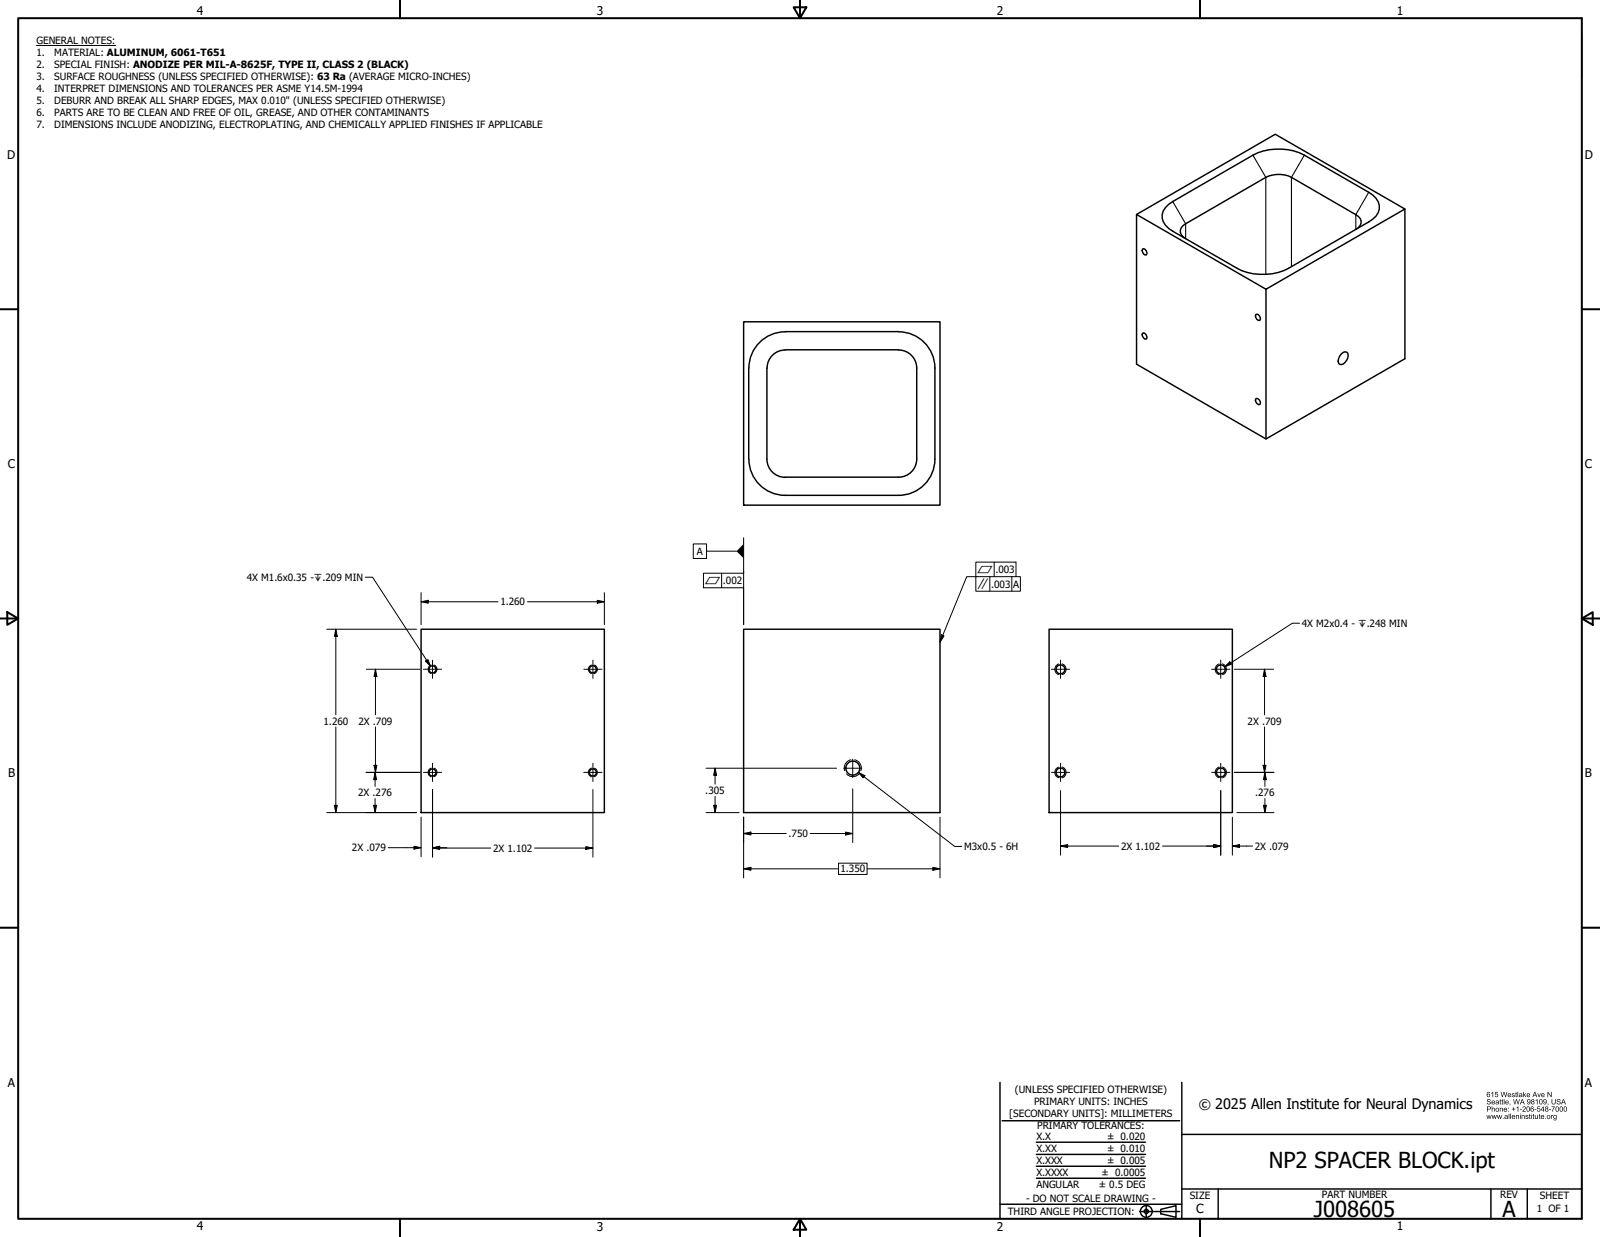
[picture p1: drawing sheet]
<svg xmlns="http://www.w3.org/2000/svg" width="559mm" height="432mm" viewBox="0 0 559 432" stroke-linecap="round" stroke-linejoin="round" font-family="sans-serif">
<!-- layer: Hidden Narrow (ANSI) -->
<g fill="none" stroke="#000" stroke-width=".35">
<path d="M150.6 232.2a1.58 1.58 0 0 0-1.1 1.4 1.58 1.58 0 0 0 1.1 1.5M151.6 232.2a1.57 1.57 0 0 1 1.1 1.4 1.57 1.57 0 0 1-1.1 1.5M206.6 232.2a1.55 1.55 0 0 0-1.2 1.4 1.55 1.55 0 0 0 1.2 1.5M207.5 232.2a1.55 1.55 0 0 1 1.2 1.4 1.55 1.55 0 0 1-1.2 1.5M369.8 231.8a1.96 1.96 0 0 0-1.4 1.8 1.96 1.96 0 0 0 1.4 1.9M371 231.7a2 2 0 0 1 1.4 1.9 2 2 0 0 1-1.4 1.9M425.8 231.8a1.96 1.96 0 0 0-1.4 1.8 1.96 1.96 0 0 0 1.4 1.9M427 231.7a2 2 0 0 1 1.4 1.9 2 2 0 0 1-1.4 1.9M150.6 268.1a1.62 1.62 0 0 0-1.1 1.5 1.62 1.62 0 0 0 1.1 1.5M151.6 268.2a1.53 1.53 0 0 1 1.1 1.4 1.53 1.53 0 0 1-1.1 1.5M206.6 268.1a1.59 1.59 0 0 0-1.2 1.5 1.59 1.59 0 0 0 1.2 1.5M207.5 268.2a1.5 1.5 0 0 1 1.2 1.4 1.5 1.5 0 0 1-1.2 1.5"/>
<path d="M295.7 270.1a2.87 2.87 0 0 0 4.3 0M297.2 265.2a2.85 2.85 0 0 0-2.2 3.8M298.4 265.2a2.85 2.85 0 0 1 2.2 3.8M369.8 267.8a1.92 1.92 0 0 0-1.4 1.8 1.92 1.92 0 0 0 1.4 1.9M371 267.7a2 2 0 0 1 1.4 1.9 2 2 0 0 1-1.4 1.9M425.8 267.8a1.92 1.92 0 0 0-1.4 1.8 1.92 1.92 0 0 0 1.4 1.9M427 267.7a2 2 0 0 1 1.4 1.9 2 2 0 0 1-1.4 1.9"/>
</g>
<!-- layer: Visible (ANSI) -->
<g fill="none" stroke="#000" stroke-width=".51">
<path d="M396.9 74.9l48.5-28 45.3 26.1-48.5 28zM408.2 71.3l29.4-17.1a20 20 0 0 1 17.9 0l22.5 12.9a5.4 5.4 0 0 1 2.6 8.3l-2.6 2.1-28 16.2a20 20 0 0 1-17.9 0l-22.5-13a5.5 5.5 0 0 1-3.3-7.1zM490.7 73v52.2l-48.5 28-45.3-26.1v-52.2M399 86.9a1.34 1.34 0 0 1 1.3 .7 1.34 1.34 0 0 1 0 1.4 1.51 1.51 0 0 1-1.3-2.1zM473.5 80.1a2.7 2.7 0 0 0 1.9-2.6 2.7 2.7 0 0 0-1.9-2.6l-22.5-13a10.1 10.1 0 0 0-8.9 0l-28 16.2a2.75 2.75 0 0 0-1.9 2.6 2.75 2.75 0 0 0 1.9 2.6M259.7 112.3h68.6v64h-68.6zM274.2 115.8h39.6M274.2 115.8a12.7 12.7 0 0 0-12.6 12.7M313.8 115.8a12.7 12.7 0 0 1 12.7 12.7M399 116.3a1.31 1.31 0 0 1 1.3 .6 1.31 1.31 0 0 1 0 1.5 1.48 1.48 0 0 1-1.3-2.1zM438.6 109.8a1.35 1.35 0 0 1 1.4 .6 1.35 1.35 0 0 1-.1 1.5 1.5 1.5 0 0 1-1.3-2.1zM442.2 101v52.2"/>
<path d="M261.5 128.5v31.7M267.8 128.5v31.7a6.4 6.4 0 0 0 6.4 6.4M274.2 122.1h39.6M274.2 122.2a6.3 6.3 0 0 0-6.3 6.3M313.8 122.2a6.3 6.3 0 0 1 6.4 6.3M320.2 128.5v31.7a6.3 6.3 0 0 1-6.4 6.4M326.5 128.5v31.7a12.7 12.7 0 0 1-12.7 12.7M438.6 139.2a1.32 1.32 0 0 1 1.3 .6 1.32 1.32 0 0 1 0 1.4 1.48 1.48 0 0 1-1.3-2zM468.4 123.6l.7-.6 1.2-.1a2.4 2.4 0 0 1-.5 3.6l-.7 .6-1.2 .1a2.48 2.48 0 0 1 .5-3.6zM261.6 160.2a12.7 12.7 0 0 0 12.6 12.7M274.2 172.9h39.6M274.2 166.6h39.6"/>
<path d="M147.1 219.6h64v64.1h-64zM259.7 219.6h68.6v64.1h-68.6zM366.4 219.6h64v64.1h-64z"/>
<circle cx="151" cy="233.6" r="1.24"/>
<circle cx="207" cy="233.6" r="1.24"/>
<circle cx="370.4" cy="233.6" r="1.56"/>
<circle cx="426.4" cy="233.6" r="1.56"/>
<circle cx="151" cy="269.7" r="1.24"/>
<circle cx="207" cy="269.7" r="1.24"/>
<circle cx="297.8" cy="268.1" r="2.44"/>
<circle cx="370.4" cy="269.7" r="1.56"/>
<circle cx="426.4" cy="269.7" r="1.56"/>
</g>
<!-- layer: Visible Narrow (ANSI) -->
<path d="M437.6 54.2l4.5 7.7v33.9M455.5 54.2l-4.5 7.7v31.1M409.6 70.4l4.5 7.7v5.2M478 67.1l-4.5 7.8v5.2" fill="none" stroke="#000" stroke-width=".38"/>
<!-- layer: Border (ANSI) -->
<g fill="none" stroke="#000" stroke-width=".7">
<path d="M139.7 0v6.3M279.4 0v6.3M419.1 0v6.3M6.4 6.3h546v419.1h-546zM277.2 2.5h4.4l-2.2 3.8zM0 107.9h6.3M552.4 107.9h6.4M0 215.9h6.3M2.5 213.7l3.8 2.2-3.8 2.2zM552.4 215.9h6.4M552.5 215.9l3.8-2.2v4.4zM0 323.8h6.3"/>
<path d="M552.4 323.8h6.4M139.7 425.4v6.4M279.4 425.4v6.4M279.4 425.4l2.2 3.9h-4.4zM419.1 425.4v6.4"/>
</g>
<!-- layer: Title (ANSI) -->
<g fill="none" stroke="#000" stroke-width=".51">
<path d="M349.2 377.8v47.6M412.7 377.8v47.6M350 391.2h62M361.9 398.7h38.1M412.7 396h139.7M361.9 403h38.1M361.9 411.3h38.1M361.9 407.1h38.1M412.7 415h139.7M425.4 415v10.4M520.7 415v10.4M533.4 415v10.4"/>
<path d="M349.2 420.4h63.5M398 422.9h14M400.3 420.6v4.6M405.4 422.1l5.3-1.2v4l-5.3-1.2z"/>
<circle cx="400.3" cy="422.9" r="2.06"/>
<circle cx="400.3" cy="422.9" r=".73"/>
</g>
<!-- layer: Symbol (ANSI) -->
<g fill="none" stroke="#000" stroke-width=".35">
<path d="M12.7 15.9h27.7M552.4 11.5v15.4M242.1 189.9h4.7v5h-4.7zM246.8 192.4h10.4M259.7 187.7v12.4M347.2 196.2v5.1M127.6 201.5h2.5l20.3 31.1M245.7 200.1h14v5.1h-14zM252 200.1v5.1M259.7 205.2v12.9M345.7 201.3v5.1M353.4 201.3v5.1"/>
<path d="M354.8 201.3v-5.1h-14v10.2h15.6v-5.1h-18.8l-9.3 22.9M453.9 217.6h-2.5l-23.7 15.2M148.6 230.8l.9-.5 .9 2.3zM328.8 221.6l.9 .4-1.4 2.2zM427.7 232.8l1.8-1.8 .6 .8zM299.8 269.6l33.6 25.9h2.5M299.8 269.6l2.3 1.2-.7 .7z"/>
</g>
<!-- layer: Center Mark (ANSI) -->
<g fill="none" stroke="#000" stroke-width=".35">
<path d="M147.9 233.6h6.3M151.1 230.4v6.4M203.9 233.6h6.3M207.1 230.4v6.4M367.2 233.6h6.4M370.4 230.4v6.4M423.2 233.6h6.3M426.3 230.4v6.4M147.9 269.6h6.3M151.1 266.4v6.4M203.9 269.6h6.3M207.1 266.4v6.4"/>
<path d="M294.6 268.2h6.4M297.8 265v6.3M367.2 269.6h6.4M370.4 266.4v6.4M423.2 269.6h6.3M426.3 266.4v6.4"/>
</g>
<!-- layer: Dimension (ANSI) -->
<g fill="none" stroke="#000" stroke-width=".35">
<path d="M114.1 219.6h31.4M117.3 219.6v29.9M117.3 219.6l.5 2.5h-1zM147.1 210.1l2.4-.6v1.1zM147.1 210.1h26.8M147.1 206.9v11.2M184.2 210.1h26.9M208.6 209.6l2.5 .5-2.5 .5zM211.1 206.9v11.2M128 233.6h18.7M131.1 233.6v15.9M131.1 233.6l.5 2.6h-1z"/>
<path d="M431.1 233.6h13.7M441.6 233.6l.6 2.6h-1.1zM441.6 233.6v15.9M117.3 253.7v30M131.1 253.7v15.9M441.6 253.7v15.9M127.8 269.6h18.9M130.6 267.1h1l-.5 2.5zM131 269.6v4.9M131 278.8v4.9M131 269.6l.5 2.6h-1zM151.1 275.6v23.6"/>
<path d="M207.1 275.6v23.6M246.6 268.2h45.6M249.7 268.2v5.5M249.7 278v5.7M249.7 268.2l.6 2.4h-1.1zM297.8 275.3v18.8M370.4 276v22.5M426.3 276v22.5M431.1 269.6h13.8M441.1 267.1h1.1l-.6 2.5zM441.8 269.6l.5 2.6h-1zM441.8 269.6v4.9"/>
<path d="M441.8 278.8v4.9M114.1 283.7h31.4M116.8 281.1h1l-.5 2.6zM130.5 281.1h1l-.5 2.6zM135.6 295.9h11.5M144.6 295.4l2.5 .5-2.5 .5zM147.1 285.2v13.9M151.1 295.9l2.4-.5v1zM151.1 296l2.4-.5v1zM151.1 295.9h5M151.1 296h20.3M186.7 296h20.4"/>
<path d="M204.6 295.5l2.5 .5-2.5 .5zM246.6 283.7h11.5M249.2 281.1h1.1l-.6 2.6zM259.7 285.2v21.3M259.7 291l2.6-.6v1.1zM259.7 291h14.9M283 291h14.8M295.3 290.4l2.5 .6-2.5 .5zM328.3 285.2v21.3M370.4 295.3l2.5-.5v1zM370.4 295.3h20.3M406 295.3h20.3"/>
<path d="M423.9 294.8l2.4 .5-2.4 .5zM430.4 285.2v13.3M430.4 295.3l2.5-.5v1zM430.4 295.3h7.1M432 283.7h12.9M441.3 281.1h1l-.5 2.6zM259.7 303.3l2.6-.5v1zM259.7 303.3h33.2M292.9 301.3h9.9v3.9h-9.9zM302.8 303.3h25.5M325.8 302.8l2.5 .5-2.5 .5z"/>
</g>
<g fill="#000">
<path d="M147.1 210.1l2.4-.6v1.1z" fill-rule="evenodd"/>
<path d="M208.6 209.6l2.5 .5-2.5 .5z" fill-rule="evenodd"/>
<path d="M117.3 219.6l.5 2.5h-1z" fill-rule="evenodd"/>
<path d="M131.1 233.6l.5 2.6h-1z" fill-rule="evenodd"/>
<path d="M441.6 233.6l.6 2.6h-1.1z" fill-rule="evenodd"/>
<path d="M130.6 267.1h1l-.5 2.5z" fill-rule="evenodd"/>
<path d="M131 269.6l.5 2.6h-1z" fill-rule="evenodd"/>
<path d="M249.7 268.2l.6 2.4h-1.1z" fill-rule="evenodd"/>
<path d="M441.1 267.1h1.1l-.6 2.5z" fill-rule="evenodd"/>
<path d="M441.8 269.6l.5 2.6h-1z" fill-rule="evenodd"/>
<path d="M116.8 281.1h1l-.5 2.6z" fill-rule="evenodd"/>
<path d="M130.5 281.1h1l-.5 2.6z" fill-rule="evenodd"/>
<path d="M144.6 295.4l2.5 .5-2.5 .5z" fill-rule="evenodd"/>
<path d="M151.1 295.9l2.4-.5v1z" fill-rule="evenodd"/>
<path d="M151.1 296l2.4-.5v1z" fill-rule="evenodd"/>
<path d="M204.6 295.5l2.5 .5-2.5 .5z" fill-rule="evenodd"/>
<path d="M249.2 281.1h1.1l-.6 2.6z" fill-rule="evenodd"/>
<path d="M259.7 291l2.6-.6v1.1z" fill-rule="evenodd"/>
<path d="M295.3 290.4l2.5 .6-2.5 .5z" fill-rule="evenodd"/>
<path d="M370.4 295.3l2.5-.5v1z" fill-rule="evenodd"/>
<path d="M423.9 294.8l2.4 .5-2.4 .5z" fill-rule="evenodd"/>
<path d="M423.9 294.8l2.4 .5-2.4 .5z" fill-rule="evenodd"/>
<path d="M430.4 295.3l2.5-.5v1z" fill-rule="evenodd"/>
<path d="M441.3 281.1h1l-.5 2.6z" fill-rule="evenodd"/>
<path d="M259.7 303.3l2.6-.5v1z" fill-rule="evenodd"/>
<path d="M325.8 302.8l2.5 .5-2.5 .5z" fill-rule="evenodd"/>
</g>
<!-- layer: Symbol (ANSI) -->
<g fill="#000">
<path d="M259.7 189.9v5l-2.5-2.5z" fill-rule="evenodd"/>
<path d="M148.6 230.8l.9-.5 .9 2.3z" fill-rule="evenodd"/>
<path d="M328.8 221.6l.9 .4-1.4 2.2z" fill-rule="evenodd"/>
<path d="M427.7 232.8l1.8-1.8 .6 .8z" fill-rule="evenodd"/>
<path d="M299.8 269.6l2.3 1.2-.7 .7z" fill-rule="evenodd"/>
</g>
<g fill="#000">
<path d="M540.5 381.1h.2l1 1.5v-1.5h.2v1.9h-.2l-1-1.5v1.5h-.2zM538.6 381.9l-.1 .3h.7l-.2-.4zM538.4 381.8a.62 .62 0 0 1 .8-.1 .62 .62 0 0 1 .3 .7h-1a.38 .38 0 0 0 .3 .4 .38 .38 0 0 0 .4-.3l.3 .1a.67 .67 0 0 1-1.1 .2 .67 .67 0 0 1 0-1zM536.9 381.6h.3l.3 1.1 .4-1.1h.2l-.5 1.4h-.2zM536 381.3l-.3 .9h.6zM535.9 381.1h.3l.7 1.9h-.3l-.2-.6h-.7l-.2 .6h-.3zM533.5 381.9l-.1 .3h.8l-.2-.4zM533.4 381.8a.62 .62 0 0 1 .7-.1 .62 .62 0 0 1 .3 .7h-1a.38 .38 0 0 0 .3 .4 .38 .38 0 0 0 .5-.3l.2 .1a.67 .67 0 0 1-1 .3 .67 .67 0 0 1 0-1.1zM532 381.1h.2v1.1l.8-.6-.5 .5 .6 .9h-.3l-.4-.7-.2 .7h-.2zM530.8 382.5v.3h.3l.3-.5zM530.6 381.8h1l.1 1.2-.3-.2a.49 .49 0 0 1-.6 .2 .49 .49 0 0 1-.2-.7 .49 .49 0 0 1 .6-.1l.1-.3-.8 .1zM530 381.1h.2v1.9h-.2zM529.3 381.3l.3-.1v.4h.2l-.2 .2v.9l.2 .3-.4-.2-.2-1zM528.1 381.8l.5-.2 .4 .3-.6-.1-.1 .3a.54 .54 0 0 1 .7 .4 .54 .54 0 0 1-.5 .7 .54 .54 0 0 1-.6-.6l.6 .2 .3-.2-.8-.4zM526.9 381.9l-.1 .3h.7l-.2-.4zM526.7 381.8a.61 .61 0 0 1 .8-.1 .61 .61 0 0 1 .3 .7h-1a.39 .39 0 0 0 .3 .4 .39 .39 0 0 0 .4-.3l.3 .1a.67 .67 0 0 1-1.1 .3 .67 .67 0 0 1 0-1.1zM524.1 381.1h.2l.4 1.6 .4-1.6h.3l.4 1.6 .4-1.6h.2l-.5 1.9h-.2l-.4-1.6-.5 1.6h-.2zM522.3 381.2h.9v.2h-.8l-.1 .5a.6 .6 0 0 1 .9 .3 .6 .6 0 0 1-.4 .8 .6 .6 0 0 1-.7-.5h.2a.38 .38 0 0 0 .6 .1 .38 .38 0 0 0 0-.6 .38 .38 0 0 0-.6 .1h-.2zM520.8 381.6l.7-.5v1.9h-.2v-1.5l-.5 .3zM519.5 382.4a.4 .4 0 0 0 .8 0 .4 .4 0 0 0-.8 0zM519.4 381.3l.7-.1 .3 .4h-.2a.36 .36 0 0 0-.5-.3 .36 .36 0 0 0-.2 .5l-.1 .2a.58 .58 0 0 1 1 .2 .58 .58 0 0 1-.5 .8 .58 .58 0 0 1-.7-.6z" fill-rule="evenodd"/>
<path d="M542.7 389.9a.45 .45 0 0 0 .9 0 .45 .45 0 0 0-.9 0zM542.6 389.4l1-.1v1.1a.57 .57 0 0 1-.4 .7 .57 .57 0 0 1-.7-.4l.3 .2a.39 .39 0 0 0 .5 0 .39 .39 0 0 0 .1-.5 .63 .63 0 0 1-.9-.1 .63 .63 0 0 1 .1-.9zM541.7 389.3l.2 .2 .5-.2-.4 .3-.1 1h-.2zM540.4 389.9a.5 .5 0 0 0 1 0 .5 .5 0 0 0-1 0zM540.2 389.9a.7 .7 0 0 1 1.4 0 .7 .7 0 0 1-1.4 0zM539.7 390.3h.2v.3h-.2zM538.5 389.5l-.1 .3h.7l-.2-.4zM538.3 389.4a.61 .61 0 0 1 .7-.1 .61 .61 0 0 1 .3 .7h-1a.38 .38 0 0 0 .3 .4 .38 .38 0 0 0 .5-.3l.2 .1a.67 .67 0 0 1-1 .3 .67 .67 0 0 1 0-1.1zM537.5 388.9l.2-.1v.5h.3l-.3 .1v.9l.3 .3-.5-.1-.1-1.1zM536.1 389.3h.2v.9l.3 .2 .3-.2v-.9h.2v1.3l-1-.1zM535.4 388.9l.2-.1v.5h.3l-.3 .1v.8l.3 .4-.5-.1zM534.8 389.3h.2v1.3h-.2zM534.8 388.8l.2 .2zM534.1 388.9l.3-.1v.5h.2l-.2 .1v.9l.2 .3-.4-.1zM532.9 389.4l.6-.1 .3 .3-.7-.2v.3a.54 .54 0 0 1 .7 .4 .54 .54 0 0 1-.5 .7 .54 .54 0 0 1-.6-.6l.6 .2 .3-.2-.7-.4zM531.4 389.3l1 .1 .1 1.2h-.2v-1l-.3-.2-.3 .2-.1 1h-.2zM530.9 389.3h.2v1.3h-.2zM530.9 388.8l.2 .2zM529.4 389.3l1 .1 .1 1.2h-.2v-1l-.3-.2-.3 .2v1h-.3zM528.3 389.5l-.1 .3h.7l-.2-.4zM528.1 389.4a.61 .61 0 0 1 .8-.1 .61 .61 0 0 1 .3 .7h-1a.38 .38 0 0 0 .3 .4 .38 .38 0 0 0 .4-.3l.3 .1a.67 .67 0 0 1-1 .3 .67 .67 0 0 1-.1-1.1zM527.5 388.8h.2v1.8h-.2zM526.9 388.8h.2v1.8h-.2zM525.7 390.1v.3h.4l.2-.5zM525.6 389.4h.9l.1 1.2-.2-.2a.5 .5 0 0 1-.7 .2 .5 .5 0 0 1-.2-.7 .5 .5 0 0 1 .7-.1l.1-.3-.8 .1zM524.9 390.3h.2v.3h-.2zM522.8 389.3h.2l.3 1 .3-1h.2l.3 1 .3-1h.2l-.4 1.3h-.2l-.3-1-.3 1h-.2zM521 389.3h.2l.3 1 .3-1h.2l.3 1 .3-1h.2l-.4 1.3h-.3l-.2-1-.3 1h-.2zM519.1 389.3h.3l.3 1 .2-1h.3l.2 1 .3-1h.2l-.4 1.3h-.2l-.3-1-.2 1h-.3z" fill-rule="evenodd"/>
<path d="M546 383.9l-.3 .9h.6zM545.9 383.7h.3l.7 1.8h-.3l-.2-.5h-.7l-.2 .5h-.3zM543.9 383.8a.71 .71 0 0 1 1.1 .4h-.2a.4 .4 0 0 0-.5-.4 .4 .4 0 0 0-.3 .5l.1 .1a.69 .69 0 0 1 .9 .4 .69 .69 0 0 1-.5 .9 .69 .69 0 0 1-.8-.6l.2-.2a.44 .44 0 0 0 .5 .6 .44 .44 0 0 0 .2-.7l-.1-.1a.58 .58 0 0 1-.7-.2 .58 .58 0 0 1 .1-.7zM541.9 383.7h.2v1a.49 .49 0 0 0 .5 .6 .49 .49 0 0 0 .5-.6v-1h.2v1a.72 .72 0 0 1-.7 .8 .72 .72 0 0 1-.7-.8zM540.5 385.3h.3l-.3 .6zM539.1 384.3a.4 .4 0 0 0 .8 0 .4 .4 0 0 0-.8 0zM539.1 383.8a.87 .87 0 0 1 1.2 .7 .87 .87 0 0 1-.8 1l-.5-.4 .7 .2 .2-.6a.58 .58 0 0 1-.8 0 .58 .58 0 0 1 0-.9zM537.9 384a.85 .85 0 0 0 .4 1.3l.2-.2a.64 .64 0 0 0 .1-.8 .64 .64 0 0 0-.7-.3zM537.8 383.8a.84 .84 0 0 1 1 .8 .84 .84 0 0 1-1 .8l-.2-.8zM536.3 384.1l.7-.4v1.8h-.2v-1.4l-.5 .3zM535 384.1a.3 .3 0 0 0 .6 0 .3 .3 0 0 0-.6 0zM535 385a.37 .37 0 0 0 .7 0 .37 .37 0 0 0-.7 0zM534.9 383.8a.49 .49 0 0 1 .8 0 .49 .49 0 0 1-.1 .7 .54 .54 0 0 1 .1 .8 .54 .54 0 0 1-.8 0 .54 .54 0 0 1 .2-.8l-.3-.2zM533.5 384.3a.4 .4 0 0 0 .8 0 .4 .4 0 0 0-.8 0zM533.5 383.8a.87 .87 0 0 1 1.1 .7 .87 .87 0 0 1-.7 1l-.5-.4 .7 .2 .2-.6a.58 .58 0 0 1-.9 0 .58 .58 0 0 1 .1-.9zM531.6 383.9l-.3 .9h.7zM531.5 383.7h.3l.7 1.8h-.3l-.2-.5h-.7l-.2 .5h-.3zM528.5 383.7h.2l.4 1.6 .4-1.6h.3l.4 1.6 .4-1.6h.2l-.5 1.8h-.2l-.5-1.6-.4 1.6h-.3zM527.2 385.3h.3l-.2 .6zM526.1 384.4l-.2 .3h.8l-.2-.3zM525.9 384.3a.61 .61 0 0 1 .7-.1 .61 .61 0 0 1 .3 .7h-1a.38 .38 0 0 0 .3 .4 .38 .38 0 0 0 .5-.2h.2a.66 .66 0 0 1-1 .3 .66 .66 0 0 1 0-1.1zM525.2 383.7h.2v1.8h-.2zM524.6 383.9l.2-.2v.5h.2l-.2 .2v.8l.2 .3-.4-.1-.2-1zM523.8 383.9l.3-.2v.5h.2l-.2 .2v.7l.2 .4-.4-.1zM522.6 385v.3h.3l.3-.5zM522.5 384.3h.9l.1 1.2-.2-.2a.49 .49 0 0 1-.7 .3 .49 .49 0 0 1-.2-.7 .49 .49 0 0 1 .7-.2v-.3l-.7 .2zM521.3 384.4l-.1 .3h.7l-.2-.3zM521.1 384.3a.61 .61 0 0 1 .7-.1 .61 .61 0 0 1 .3 .7h-1a.38 .38 0 0 0 .3 .4 .38 .38 0 0 0 .5-.2h.2a.66 .66 0 0 1-1 .3 .66 .66 0 0 1 0-1.1zM519.5 383.8a.72 .72 0 0 1 1.1 .4h-.2a.4 .4 0 0 0-.4-.4 .4 .4 0 0 0-.4 .5l.1 .1a.69 .69 0 0 1 .9 .4 .69 .69 0 0 1-.4 .8 .69 .69 0 0 1-.9-.4l-.1-.3h.3a.44 .44 0 0 0 .5 .6 .44 .44 0 0 0 .2-.7l-.1-.1a.58 .58 0 0 1-.7-.2 .58 .58 0 0 1 .1-.7z" fill-rule="evenodd"/>
<path d="M546.4 386.5a.86 .86 0 0 0 .4 1.4l.1-.2a.86 .86 0 0 0-.4-1.3zM546.3 386.3a.84 .84 0 0 1 1 .8 .84 .84 0 0 1-.9 .9l-.3-.9zM545 386.5a.86 .86 0 0 0 .4 1.4l.1-.2a.86 .86 0 0 0-.4-1.3zM544.9 386.3a.84 .84 0 0 1 1 .8 .84 .84 0 0 1-.9 .9l-.3-.9zM543.6 386.5a.86 .86 0 0 0 .4 1.4l.1-.2a.84 .84 0 0 0-.4-1.3zM543.5 386.3a.84 .84 0 0 1 1 .8 .84 .84 0 0 1-.9 .9l-.3-.9zM541.9 386.2h1.1l-.7 1.8h-.2l.1-.5 .6-1h-.9zM541 387.3h.7v.2h-.7zM539.9 386.7a.3 .3 0 0 0 .6 0 .3 .3 0 0 0-.6 0zM539.8 387.5a.4 .4 0 0 0 .8 0 .4 .4 0 0 0-.8 0zM539.8 386.3a.49 .49 0 0 1 .8 0 .49 .49 0 0 1-.2 .7 .55 .55 0 0 1 .2 .9 .55 .55 0 0 1-.8 0 .55 .55 0 0 1 .1-.9l-.2-.2zM538.9 386.6l-.6 .8h.6zM538.9 386.2h.2v1.2h.3l-.3 .6h-.2v-.4h-.8zM537 386.2h.9v.3h-.7l-.1 .4a.6 .6 0 0 1 .8 .3 .6 .6 0 0 1-.4 .8 .6 .6 0 0 1-.7-.4l.2-.1a.39 .39 0 0 0 .6 .2 .39 .39 0 0 0 0-.6 .39 .39 0 0 0-.6 .1h-.2zM535.9 387.3h.7v.2h-.7zM534.8 387.5a.4 .4 0 0 0 .8 0 .4 .4 0 0 0-.8 0zM534.7 386.4l.7-.2 .3 .5h-.2a.36 .36 0 0 0-.5-.3 .36 .36 0 0 0-.2 .5l-.1 .2a.58 .58 0 0 1 .9 .2 .58 .58 0 0 1-.4 .8 .58 .58 0 0 1-.7-.6zM533.5 386.5a.86 .86 0 0 0 .3 1.4l.2-.2a.85 .85 0 0 0-.4-1.3zM533.4 386.3a.84 .84 0 0 1 .9 .8 .84 .84 0 0 1-.9 .9l-.3-.9zM531.9 386.3a.63 .63 0 0 1 1 .3 .63 .63 0 0 1-.6 .9l-.3 .3h.9v.2h-1.2l.4-.6a.48 .48 0 0 0 .6-.5 .48 .48 0 0 0-.5-.5l-.5 .3zM530.8 387.3h.7v.2h-.7zM529.6 386.7l.7-.5v1.8h-.2v-1.4l-.5 .3zM528.5 386.5h.2v.5h.5v.2h-.5v.5h-.2v-.5h-.5v-.2h.5zM526.7 387.8h.2v.2h-.2zM526.7 386.7h.2v.3h-.2zM525.5 387l-.1 .2h.7l-.2-.3zM525.3 386.9a.61 .61 0 0 1 .8-.1 .61 .61 0 0 1 .2 .6h-.9a.39 .39 0 0 0 .3 .5 .39 .39 0 0 0 .4-.3h.2a.66 .66 0 0 1-1 .3 .66 .66 0 0 1 0-1zM523.8 386.7l1 .1 .1 1.2h-.3v-1l-.2-.1-.3 .2-.1 .9h-.2zM522.5 387.4a.5 .5 0 0 0 1 0 .5 .5 0 0 0-1 0zM522.3 387.4a.7 .7 0 0 1 1.4 0 .7 .7 0 0 1-1.4 0zM521 386.2h.2v.7a.47 .47 0 0 1 .6-.2 .47 .47 0 0 1 .3 .5v.8h-.3v-1l-.2-.1-.4 .2v.9h-.2zM519.6 386.4v.7h.6a.33 .33 0 0 0 .3-.5 .33 .33 0 0 0-.5-.2zM519.3 386.2h1a.55 .55 0 0 1 .4 .7 .55 .55 0 0 1-.7 .4h-.4v.7h-.3z" fill-rule="evenodd"/>
</g>
<g font-size="7.7">
<text x="443.1" y="407.6">NP2 SPACER BLOCK.ipt</text>
<text x="458.9" y="424.8">J008605</text>
<text x="524.7" y="424.7">A</text>
</g>
<text font-size="4.6" x="418.7" y="387.3">© 2025 Allen Institute for Neural Dynamics</text>
<text font-size="4.4" x="417.8" y="423.5">C</text>
<g font-size="4.2">
<text x="68.7" y="5.3">4</text>
<text x="208.4" y="5.3">3</text>
<text x="348.1" y="5.3">2</text>
<text x="487.8" y="5.3">1</text>
<text x="2.5" y="55.5">D</text>
<text x="553.5" y="55.5">D</text>
<text x="2.8" y="163.4">C</text>
<text x="553.5" y="163.4">C</text>
<text x="2.9" y="271.4">B</text>
<text x="553.5" y="271.4">B</text>
<text x="2.8" y="379.3">A</text>
<text x="553.5" y="379.3">A</text>
<text x="68.7" y="429.5">4</text>
<text x="208.4" y="429.6">3</text>
<text x="348.1" y="429.6">2</text>
<text x="487.8" y="429.5">1</text>
</g>
<g font-size="3.5">
<text x="12.7" y="15.3">GENERAL NOTES:</text>
<text x="12.7" y="23.7">2.</text>
<text x="12.7" y="19.5">1.</text>
<text x="18.9" y="23.7">SPECIAL FINISH: ANODIZE PER MIL-A-8625F, TYPE II, CLASS 2 (BLACK)</text>
<text x="18.9" y="19.5">MATERIAL: ALUMINUM, 6061-T651</text>
<text x="12.7" y="27.8">3.</text>
<text x="18.9" y="27.8">SURFACE ROUGHNESS (UNLESS SPECIFIED OTHERWISE): 63 Ra (AVERAGE MICRO-INCHES)</text>
<text x="12.7" y="32">4.</text>
<text x="18.9" y="32">INTERPRET DIMENSIONS AND TOLERANCES PER ASME Y14.5M-1994</text>
<text x="12.7" y="40.4">6.</text>
<text x="12.7" y="36.2">5.</text>
<text x="18.9" y="40.4">PARTS ARE TO BE CLEAN AND FREE OF OIL, GREASE, AND OTHER CONTAMINANTS</text>
<text x="18.9" y="36.2">DEBURR AND BREAK ALL SHARP EDGES, MAX 0.010&quot; (UNLESS SPECIFIED OTHERWISE)</text>
<text x="12.7" y="44.6">7.</text>
<text x="18.9" y="44.6">DIMENSIONS INCLUDE ANODIZING, ELECTROPLATING, AND CHEMICALLY APPLIED FINISHES IF APPLICABLE</text>
<text x="243.4" y="193.7">A</text>
<text x="86.2" y="202.8">4X M1.6x0.35 -↧.209 MIN</text>
<text x="252.5" y="203.9">.002</text>
<text x="347.7" y="200">.003</text>
<text x="346.1" y="205.1">.003</text>
<text x="353.8" y="205.1">A</text>
<text x="174.8" y="211.3">1.260</text>
<text x="454.7" y="218.8">4X M2x0.4 - ↧.248 MIN</text>
<text x="113" y="252.9">1.260</text>
<text x="125.2" y="252.9">2X .709</text>
<text x="435.7" y="252.9">2X .709</text>
<text x="125.1" y="277.9">2X .276</text>
<text x="246.3" y="277.2">.305</text>
<text x="438.4" y="277.9">.276</text>
<text x="275.4" y="292.2">.750</text>
<text x="122.9" y="297.2">2X .079</text>
<text x="172.2" y="297.3">2X 1.102</text>
<text x="336.7" y="296.7">M3x0.5 - 6H</text>
<text x="391.5" y="296.6">2X 1.102</text>
<text x="438.2" y="296.6">2X .079</text>
<text x="293.5" y="304.5">1.350</text>
<text x="354.5" y="381.6">(UNLESS SPECIFIED OTHERWISE)</text>
<text x="352.5" y="390">[SECONDARY UNITS]: MILLIMETERS</text>
<text x="361.1" y="385.8">PRIMARY UNITS: INCHES</text>
<text x="362.3" y="394.1">PRIMARY TOLERANCES:</text>
<text x="361.9" y="397.9">X.X</text>
<text x="386.7" y="398">± 0.020</text>
<text x="361.9" y="402.1">X.XX</text>
<text x="361.9" y="406.3">X.XXX</text>
<text x="386.7" y="402.1">± 0.010</text>
<text x="386.7" y="406.3">± 0.005</text>
<text x="361.9" y="410.5">X.XXXX</text>
<text x="384.7" y="410.5">± 0.0005</text>
<text x="358.4" y="419.7">- DO NOT SCALE DRAWING -</text>
<text x="361.9" y="414.6">ANGULAR</text>
<text x="383.8" y="414.7">± 0.5 DEG</text>
<text x="415.5" y="418.4">SIZE</text>
<text x="461.6" y="418.3">PART NUMBER</text>
<text x="523.9" y="418.3">REV</text>
<text x="537.8" y="418.4">SHEET</text>
<text x="352" y="424.2">THIRD ANGLE PROJECTION:</text>
<text x="536.7" y="423.2">1 OF 1</text>
</g>
<g font-size="3.3">
<text x="246.1" y="203.9">⏥</text>
<text x="341.2" y="200">⏥</text>
<text x="341.2" y="205.7">∥</text>
</g>
</svg>
